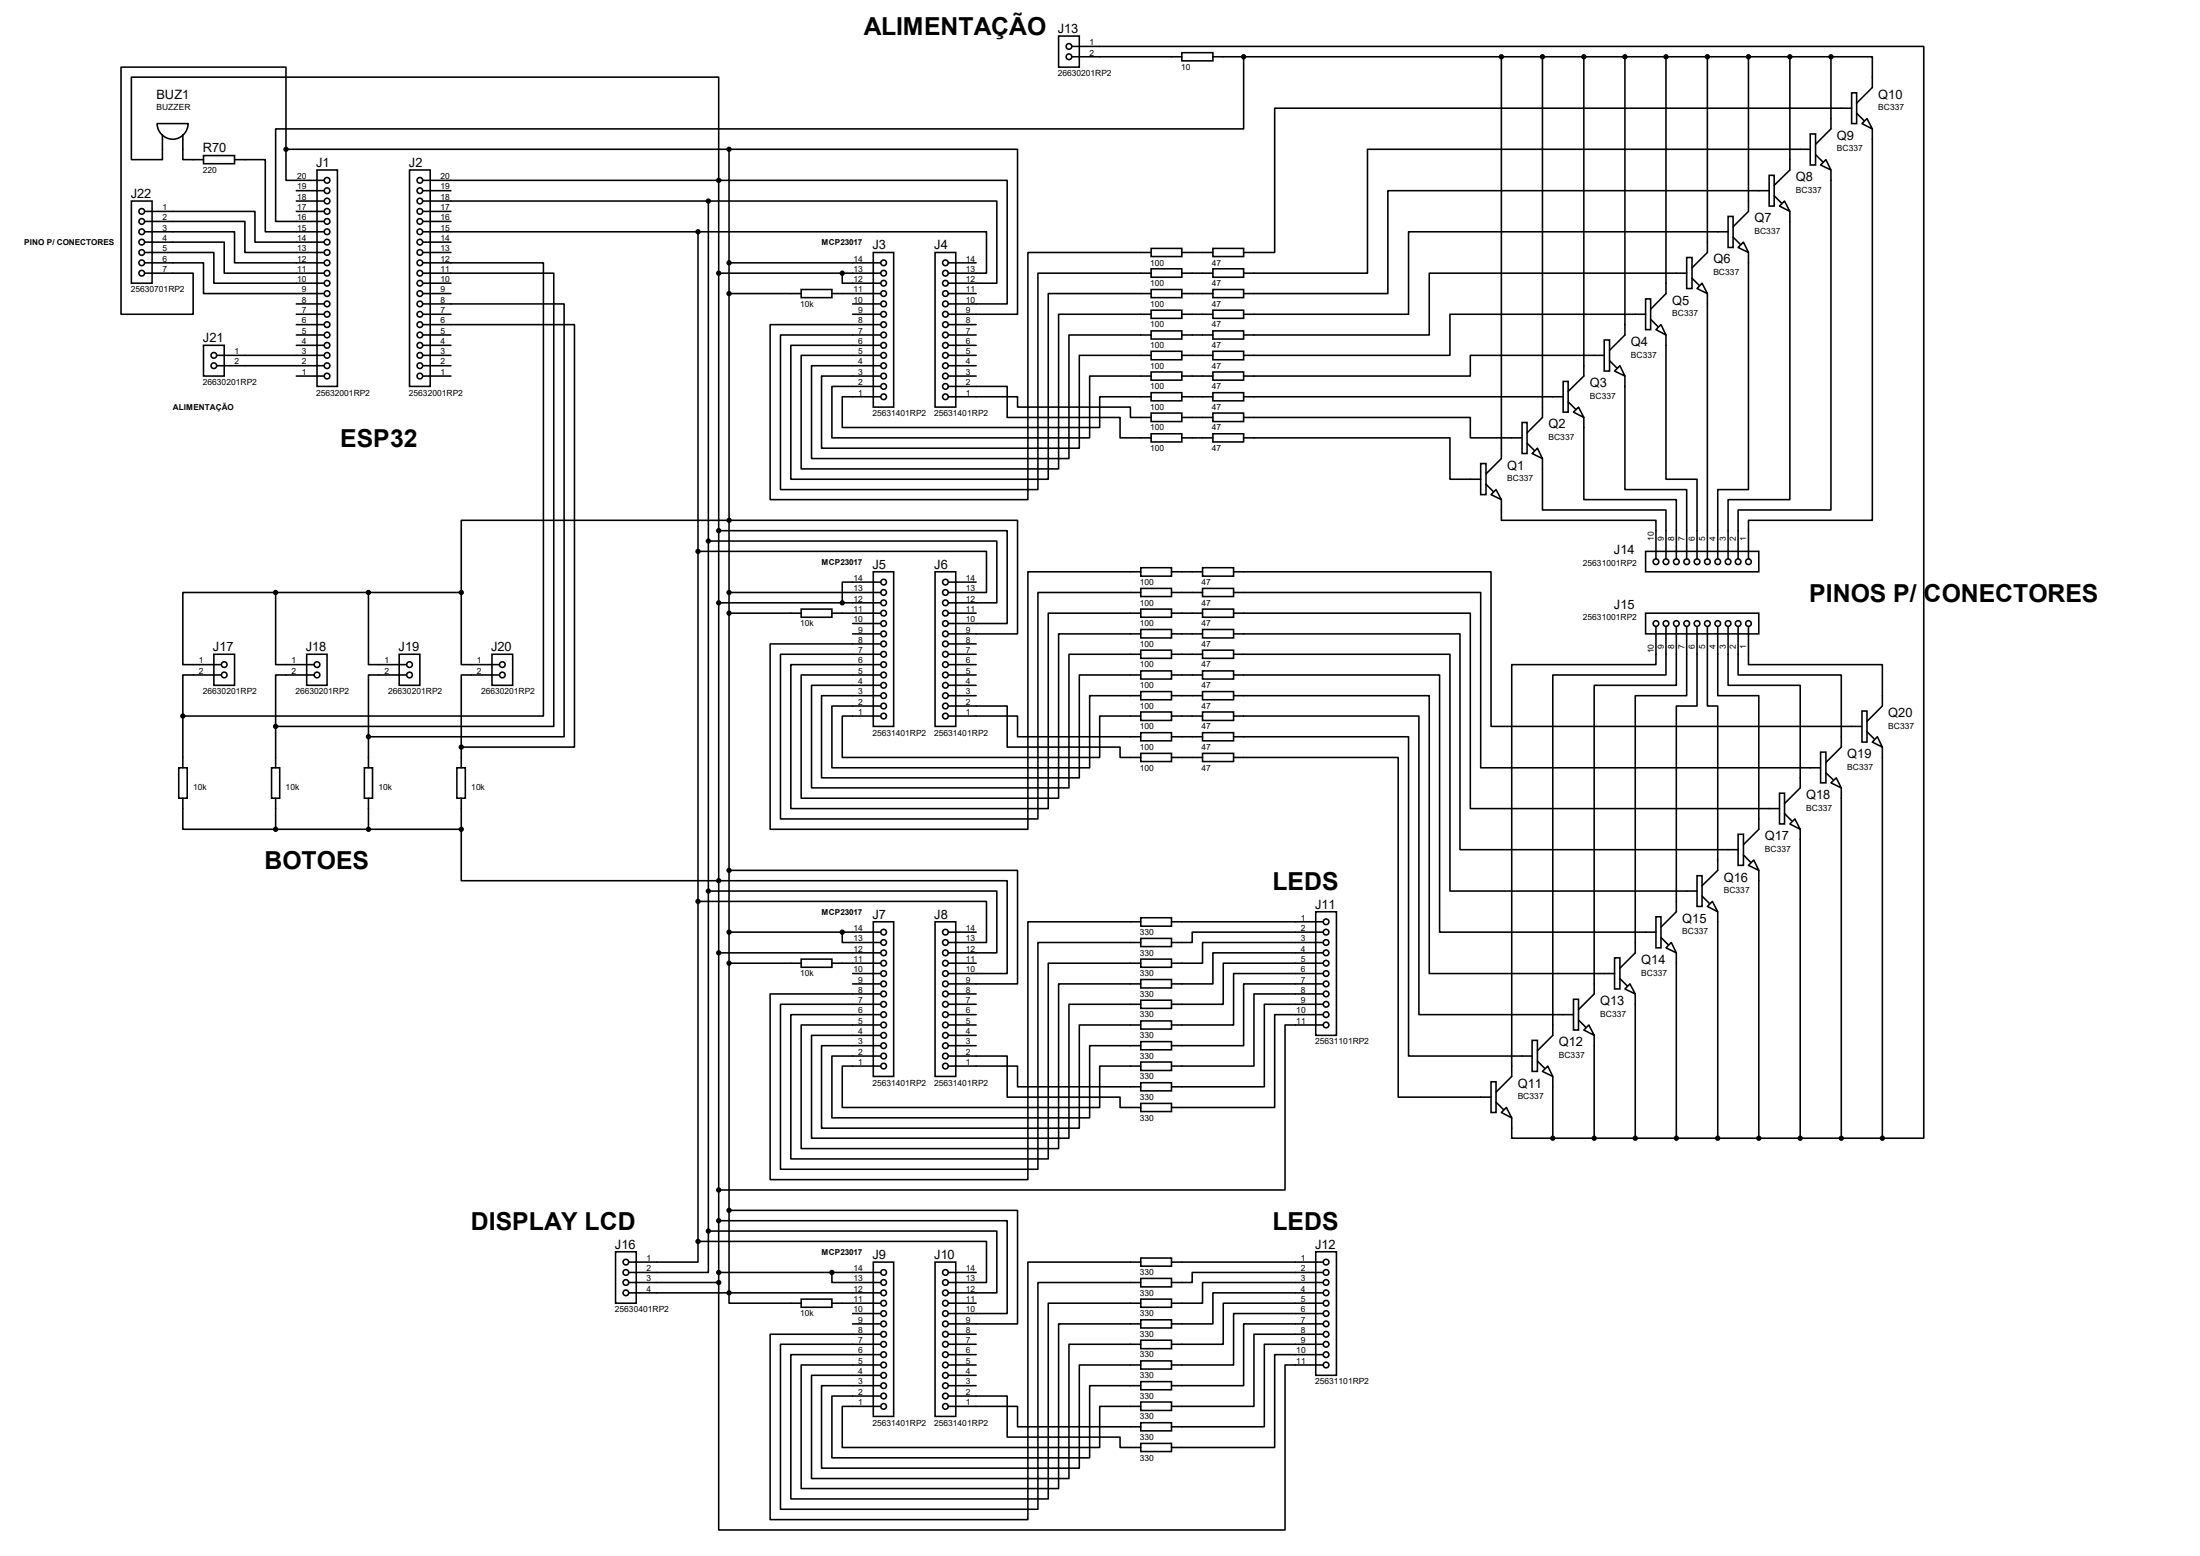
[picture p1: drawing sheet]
<svg xmlns="http://www.w3.org/2000/svg" width="297mm" height="210mm" viewBox="0 0 297 210" stroke-linecap="round" stroke-linejoin="round" font-family="sans-serif">
<g fill="none" stroke="#000" stroke-width=".21">
<path d="M21.2 16.7h4.2a2.1 2.1 0 0 1-2.1 2.1 2.1 2.1 0 0 1-2.1-2.1zM21.9 18.2v3.3h-4.2v-11.1h79.3v13.9M24.7 18.2v3.3h2.8M142.9 4.9h2.8v4.2h-2.8zM144.7 6.3h115v147.3h-5.6M144.7 7.7h14.9M159.6 7.1h4.1v1.1h-4.1zM163.7 7.7h83.5M167.9 7.7v9.7h-130.7v12.5h6.6M202.7 7.7v54.2l-2.1 2.1M208.2 7.7v48.6l-2 2.1M213.8 7.7v43.1l-2.1 2"/>
<path d="M219.4 7.7v37.5l-2.1 2.1M224.9 7.7v31.9l-2.1 2.1M230.5 7.7v26.4l-2.1 2.1M236.1 7.7v20.8l-2.1 2.1M241.6 7.7v15.2l-2.1 2.1M244.4 18.1h.7v4.2h-.7zM247.2 7.7h5.6v4.1l-2.1 2.1M247.2 7.7v9.7l-2.1 2.1M250 12.5h.7v4.2h-.7zM250 14.6h-77.9v19.5h-4.2M250.7 15.3l.9 1M252.1 16l.7 1.4-1.4-.7z"/>
<path d="M252.8 17.4v52.8h-16.7v5.2M17.7 27.1h2.8v11.1h-2.8zM19.6 28.5h14.8v4.2h9.4M19.6 29.9h13.5v4.2h10.7M19.6 31.3h12.1v4.2h12.1M19.6 32.7h10.7v4.2h13.5M19.6 34.1h9.3v4.1h14.9M19.6 35.5h7.9v4.1h16.3M27.5 21h4.2v1.1h-4.2zM31.7 21.5h4.1v9.8h8M38.6 20.2v4.1h5.2M38.6 20.2v-11.1h-22.3v33.3h9.8v-5.5h-6.5"/>
<path d="M38.6 20.2h59.8M40 27.1h3.8M40 25.7h3.8M40 28.5h3.8M42.8 22.9h2.8v29.3h-2.8zM55.3 22.9h2.8v29.3h-2.8zM57.1 35.5h16.3v61.1h-48.7M57.1 36.9h17.7v61.1h-37.6M57.1 34.1h3.8M57.1 39.6h3.8M57.1 31.3h37.1M57.1 27.1h38.5"/>
<path d="M57.1 24.3h39.9M57.1 25.7h3.8M57.1 38.2h3.8M57.1 32.7h3.8M57.1 29.9h3.8M57.1 28.5h3.8M94.2 31.3h39v5.6h-5.1M94.2 31.3v136.3M95.6 27.1h39v11.1h-6.5M95.6 27.1v139.1M97 24.3h39v16.7h-7.9M97 36.9h21.9"/>
<path d="M97 24.3v148.8M98.4 20.2v155.7h9.8M98.4 20.2h39v22.2h-9.3M98.4 39.6h9.8M98.4 35.5h20.5M108.2 39.1h4.1v1.1h-4.1zM112.3 39.6h6.6M113.7 36.9v1.3h5.2M117.9 34.1h2.7v20.8h-2.7zM126.2 34.1h2.8v20.8h-2.8zM128.1 39.6h3.7M128.1 35.5h3.7"/>
<path d="M155.4 33.5h4.2v1.1h-4.2zM155.4 36.3h4.2v1.1h-4.2zM155.4 39.1h4.2v1.1h-4.2zM155.4 39.6h-13.9v25.1h-34.7v-18.1h12.1M155.4 36.9h-15.3v29.2h-34.7v-20.9h13.5M155.4 34.1h-16.6v33.3h-34.8v-23.6h14.9M159.6 34.1h4.1M159.6 36.9h4.1M159.6 39.6h4.1M163.7 33.5h4.2v1.1h-4.2zM163.7 36.3h4.2v1.1h-4.2zM163.7 39.1h4.2v1.1h-4.2z"/>
<path d="M227.7 34.8h.7v4.1h-.7zM227.7 36.9h-34.7v8.3h-25.1M228.4 37.5l1 1M229.8 38.2l.7 1.4-1.4-.7zM230.5 39.6v35.8M233.3 29.2h.7v4.2h-.7zM233.3 31.3h-43.1v11.1h-22.3M234 32l.9 1M235.4 32.7l.7 1.4-1.4-.7zM236.1 34.1v32h-4.2v9.3M238.8 23.7h.7v4.1h-.7zM238.8 25.7h-51.4v13.9h-19.5"/>
<path d="M239.5 26.4l1 1M240.9 27.1l.7 1.4-1.4-.7zM241.6 28.5v38.9h-8.3v8M244.4 20.2h-59.8v16.7h-16.7M245.1 20.9l1 .9M246.5 21.5l.7 1.4-1.4-.6zM247.2 22.9v45.9h-12.5v6.6M27.5 46.6h2.8v4.2h-2.8zM29.3 48h14.5M29.3 49.4h14.5M40 42.4h3.8M40 45.2h3.8"/>
<path d="M40 50.8h3.8M40 46.6h3.8M40 43.8h3.8M40 41h3.8M57.1 41h19.1v58.4h-26.5M57.1 43.8h20.5v57h-15.3M57.1 42.4h3.8M57.1 45.2h3.8M57.1 48h3.8M57.1 50.8h3.8M57.1 49.4h3.8M57.1 46.6h3.8"/>
<path d="M115.1 42.4h3.8M115.1 41h3.8M118.9 53.6h-5.2v4.1h34.8v-4.1h6.9M128.1 53.6h9.3v1.3h15.2v1.4h2.8M128.1 52.2h7.9v4.1h15.2v2.8h4.2M128.1 45.2h3.7M128.1 48h3.7M128.1 50.8h3.7M128.1 49.4h3.7M128.1 46.6h3.7M128.1 43.8h3.7M155.4 41.9h4.2v1.1h-4.2z"/>
<path d="M155.4 44.7h4.2v1.1h-4.2zM155.4 47.4h4.2v1.2h-4.2zM155.4 50.2h4.2v1.1h-4.2zM155.4 53h4.2v1.1h-4.2zM155.4 55.8h4.2v1.1h-4.2zM155.4 58.5h4.2v1.1h-4.2zM155.4 50.8h-8.3v8.3h-34.8v-6.9h6.6M155.4 48h-9.7v12.5h-34.8v-9.7h8M155.4 45.2h-11.1v16.7h-34.7v-12.5h9.3M155.4 42.4h-12.5v20.9h-34.7v-15.3h10.7M159.6 42.4h4.1M159.6 45.2h4.1"/>
<path d="M159.6 48h4.1M159.6 50.8h4.1M159.6 53.6h4.1M159.6 59.1h4.1M159.6 56.3h4.1M163.7 41.9h4.2v1.1h-4.2zM163.7 44.7h4.2v1.1h-4.2zM163.7 47.4h4.2v1.2h-4.2zM163.7 50.2h4.2v1.1h-4.2zM163.7 53h4.2v1.1h-4.2zM163.7 58.5h4.2v1.1h-4.2zM163.7 55.8h4.2v1.1h-4.2z"/>
<path d="M167.9 59.1h27.8v5.6h4.2M167.9 56.3h30.6v2.8h7M167.9 53.6h43.1M205.5 57h.7v4.2h-.7zM206.2 59.8l.9 1M211 51.5h.7v4.1h-.7zM211.7 54.2l1 1M213.1 54.9l.7 1.4-1.4-.7zM213.8 56.3v11.1h12.5v8M216.6 45.9h.7v4.2h-.7zM216.6 48h-18.1v2.8h-30.6M217.3 48.7l1 1"/>
<path d="M218.7 49.4l.7 1.4-1.4-.7zM219.4 50.8v15.3h8.3v9.3M222.2 40.3h.6v4.2h-.6zM222.2 42.4h-26.5v5.6h-27.8M222.8 43.1l1 1M223.6 44.5l.6-.7 .7 1.4zM224.9 45.2v19.5h4.2v10.7M37.2 80h-12.5v9.7h5.1M37.2 80v9.7h5.2M37.2 80h25.1M49.7 80v9.7h5.2M62.3 80v-9.8h75.1v15.4h-9.3"/>
<path d="M62.3 80v9.7h5.1M94.2 74.4h39v5.6h-5.1M95.6 73h39v8.4h-6.5M97 71.6h39v12.6h-7.9M98.4 80h20.5M117.9 77.2h2.7v20.8h-2.7zM118.9 78.6h-5.2v2.8M126.2 77.2h2.8v20.8h-2.8zM128.1 78.6h3.7M154 76.6h4.2v1.2h-4.2zM154 79.4h4.2v1.1h-4.2zM154 80h-13.9v30.5h-34.7v-22.2h13.5"/>
<path d="M154 77.2h-15.2v34.7h-34.8v-25h14.9M158.2 77.2h4.1M158.2 80h4.1M162.3 76.6h4.2v1.2h-4.2zM162.3 79.4h4.2v1.1h-4.2zM166.5 77.2h34.8v20.8h50.1M166.5 80h33.4v23.6h45.9M199.9 62.6h.7v4.2h-.7zM200.6 65.4l1 .9M202 66.1l.7 1.3-1.4-.6zM202.7 67.4v2.8h20.9v5.2M207.6 60.5l.6 1.4-1.4-.7z"/>
<path d="M208.2 61.9v6.9h16.7v6.6M222.2 74.4h15.2v2.8h-15.2zM24.7 96.6v7M28.9 88.3h2.8v4.2h-2.8zM29.8 91.1h-5.1v5.5M37.2 98v5.6M41.4 88.3h2.8v4.2h-2.8zM42.4 91.1h-5.2v6.9M49.7 99.4v4.2M53.9 88.3h2.8v4.2h-2.8zM54.9 91.1h-5.2v8.3M66.4 88.3h2.8v4.2h-2.8z"/>
<path d="M67.4 91.1h-5.1v9.7M97 81.4h21.9M98.4 82.8h9.8M108.2 82.2h4.1v1.1h-4.1zM112.3 82.8h6.6M115.1 85.6h3.8M115.1 84.2h3.8M118.9 96.6h-5.2v5.6h34.8v-5.6h5.5M128.1 96.6h9.3v2.8h16.6M128.1 95.3h7.9v5.5h15.2v1.4h2.8M128.1 82.8h3.7M128.1 88.3h3.7"/>
<path d="M128.1 91.1h3.7M128.1 93.9h3.7M128.1 92.5h3.7M128.1 89.7h3.7M128.1 86.9h3.7M154 82.2h4.2v1.1h-4.2zM154 85h4.2v1.1h-4.2zM154 87.8h4.2v1.1h-4.2zM154 90.6h4.2v1.1h-4.2zM154 93.3h4.2v1.1h-4.2zM154 96.1h4.2v1.1h-4.2zM154 98.9h4.2v1.1h-4.2z"/>
<path d="M154 93.9h-6.9v9.7h-34.8v-8.3h6.6M154 91.1h-8.3v13.9h-34.8v-11.1h8M154 88.3h-9.7v18h-34.7v-13.8h9.3M154 85.6h-11.1v22.1h-34.7v-16.6h10.7M154 82.8h-12.5v26.3h-34.7v-19.4h12.1M158.2 82.8h4.1M158.2 85.6h4.1M158.2 88.3h4.1M158.2 91.1h4.1M158.2 93.9h4.1M158.2 96.6h4.1M158.2 99.4h4.1"/>
<path d="M162.3 82.2h4.2v1.1h-4.2zM162.3 85h4.2v1.1h-4.2zM162.3 87.8h4.2v1.1h-4.2zM162.3 90.6h4.2v1.1h-4.2zM162.3 93.3h4.2v1.1h-4.2zM162.3 96.1h4.2v1.1h-4.2zM162.3 98.9h4.2v1.1h-4.2zM166.5 82.8h32v26.3h41.7M166.5 85.6h30.6v29.1h37.6M166.5 88.3h29.2v32h33.4M166.5 91.1h27.9v34.7h29.2M166.5 93.9h26.5v37.5h25"/>
<path d="M166.5 96.6h25.1v40.3h20.8M166.5 99.4h23.7v43.1h16.6M222.2 82.8h15.2v2.8h-15.2zM223.6 84.6v5.1h-19.5v55.6l-2.1 2.1M224.9 84.6v6.5h-15.3v48.6l-2 2.1M226.3 84.6v7.9h-11.1v41.7l-2.1 2.1M227.7 84.6v9.3h-6.9v34.7l-2.1 2.1M229.1 84.6v10.7h-2.8v27.8l-2.1 2M230.5 84.6v10.7h1.4v22.2l-2.1 2M231.9 84.6v9.3h5.5v18l-2 2.1M233.3 84.6v7.9h9.7v13.8l-2.1 2.2M234.7 84.6v6.5h13.9v9.7l-2.1 2.1"/>
<path d="M236.1 84.6v5.1h18v5.6l-2 2.1M251.4 96h.7v4.2h-.7zM252.1 98.8l.9 .9M253.4 99.4l.7 1.4-1.3-.6zM24.1 103.6h1.2v4.1h-1.2zM24.7 107.7v4.2h12.5M36.7 103.6h1.1v4.1h-1.1zM37.2 111.9h25.1M37.2 107.7v4.2M49.2 103.6h1.1v4.1h-1.1zM49.7 107.7v4.2M61.7 103.6h1.1v4.1h-1.1z"/>
<path d="M62.3 111.9v7h73.7v12.5h-7.9M62.3 100.8v2.8M62.3 107.7v4.2M98.4 117.5h39v15.3h-9.3M154 101.7h4.2v1.1h-4.2zM158.2 102.2h4.1M162.3 101.7h4.2v1.1h-4.2zM166.5 102.2h22.3v45.9h12.5M229.1 118.2h.7v4.1h-.7zM234.7 112.6h.7v4.2h-.7zM235.4 115.4l.9 1M236.1 116.8l.7-.7 .6 1.4z"/>
<path d="M237.4 117.5v36.1M240.2 107.1h.7v4.1h-.7zM240.9 109.8l1 1M241.6 111.2l.7-.7 .7 1.4zM243 111.9v41.7M245.8 101.5h.7v4.2h-.7zM246.5 104.3l1 .9M247.2 105.7l.7-.7 .7 1.3zM248.6 106.3v47.3M254.1 100.8v52.8M94.2 121.7h39v5.5h-5.1M95.6 120.3h39v8.3h-6.5"/>
<path d="M97 128.6h21.9M98.4 125.8h20.5M98.4 130h9.8M108.2 129.5h4.1v1.1h-4.1zM112.3 130h6.6M113.7 125.8v1.4h5.2M115.1 131.4h3.8M115.1 132.8h3.8M117.9 124.4h2.7v20.9h-2.7zM126.2 124.4h2.8v20.9h-2.8zM128.1 125.8h3.7M128.1 130h3.7"/>
<path d="M128.1 136.9h3.7M128.1 135.6h3.7M128.1 138.3h3.7M128.1 139.7h3.7M128.1 134.2h3.7M154 123.9h4.2v1.1h-4.2zM154 126.7h4.2v1.1h-4.2zM154 129.5h4.2v1.1h-4.2zM154 132.2h4.2v1.1h-4.2zM154 135h4.2v1.1h-4.2zM154 137.8h4.2v1.1h-4.2zM154 138.3h-8.3v14h-34.8v-11.2h8"/>
<path d="M154 135.6h-9.7v18h-34.7v-13.9h9.3M154 132.8h-11.1v22.2h-34.7v-16.7h10.7M154 130h-12.5v26.4h-34.7v-19.5h12.1M154 127.2h-13.9v30.6h-34.7v-22.2h13.5M154 124.4h-15.2v34.8h-34.8v-25h14.9M158.2 124.4h20.4M177.6 123.1h2.8v16.6h-2.8zM178.6 125.8h-17.6v1.4h-2.8M178.6 127.2h-16.3v2.8h-4.1M178.6 128.6h-14.9v4.2h-5.5M178.6 130h-13.5v5.6h-6.9M178.6 131.4h-12.1v6.9h-8.3"/>
<path d="M178.6 132.8h-10.7v8.3h-9.7M178.6 134.2h-9.3v9.7h-11.1M178.6 135.6h-7.9v11.1h-12.5M178.6 136.9h-6.5v12.6h-13.9M178.6 138.3h-5.1v22.3h-76.5M212.4 134.9h.7v4.1h-.7zM213.1 137.7l1 .9M213.8 139l.7-.7 .7 1.4zM215.2 139.7v13.9M218 129.3h.7v4.2h-.7zM218.7 132.1l1 1M219.4 133.5l.6-.7 .8 1.4z"/>
<path d="M220.8 134.2v19.4M223.6 123.7h.6v4.2h-.6zM224.2 126.5l1 1M225.6 127.2l.7 1.4-1.4-.7zM226.3 128.6v25M229.8 120.9l1 1M230.5 122.3l.7-.6 .7 1.4zM231.9 123.1v30.5M118.9 143.9h-5.2v5.6h34.8v-5.6h5.5M128.1 143.9h9.3v2.8h16.6M128.1 142.5h7.9v5.6h15.2v1.4h2.8M128.1 141.1h3.7"/>
<path d="M154 140.6h4.2v1.1h-4.2zM154 143.3h4.2v1.2h-4.2zM154 146.1h4.2v1.1h-4.2zM154 148.9h4.2v1.1h-4.2zM154 141.1h-6.9v9.8h-34.8v-8.4h6.6M201.3 146h.7v4.2h-.7zM202 148.8l.9 .9M202.7 150.2l.7-.7 .7 1.4zM204.1 150.9v2.7h5.5M206.8 140.4h.8v4.2h-.8zM207.6 143.2l.9 1M208.2 144.6l.8-.7 .6 1.4z"/>
<path d="M209.6 145.3v8.3M209.6 153.6h44.5M83.1 169h2.8v6.9h-2.8zM84.9 174.5h34M84.9 173.1h12.1M94.2 167.6v2.7h-9.3M94.2 167.6h39v5.5h-5.1M95.6 166.2v5.5h-10.7M95.6 166.2h39v8.3h-6.5M97 173.1v33.4h76.5v-22.3h5.1M97 164.8h39v12.5h-7.9M97 171.7h21.9"/>
<path d="M98.4 163.4h39v15.3h-9.3M108.2 175.3h4.1v1.1h-4.1zM112.3 171.7v1.4h6.6M112.3 175.9h6.6M115.1 178.7h3.8M115.1 177.3h3.8M117.9 170.3h2.7v20.9h-2.7zM126.2 170.3h2.8v20.9h-2.8zM128.1 171.7h3.7M128.1 175.9h3.7M154 169.8h4.2v1.1h-4.2zM154 172.6h4.2v1.1h-4.2z"/>
<path d="M154 175.3h4.2v1.1h-4.2zM154 178.1h4.2v1.1h-4.2zM154 178.7h-11.1v22.2h-34.7v-16.7h10.7M154 175.9h-12.5v26.4h-34.7v-19.5h12.1M154 173.1h-13.9v30.6h-34.7v-22.3h13.5M154 170.3h-15.2v34.8h-34.8v-25h14.9M158.2 170.3h20.4M177.6 169h2.8v16.6h-2.8zM178.6 171.7h-17.6v1.4h-2.8M178.6 173.1h-16.3v2.8h-4.1M178.6 174.5h-14.9v4.2h-5.5M178.6 175.9h-13.5v5.5h-6.9"/>
<path d="M178.6 177.3h-12.1v6.9h-8.3M178.6 178.7h-10.7v8.3h-9.7M118.9 189.8h-5.2v5.6h34.8v-5.6h5.5M128.1 189.8h9.3v2.8h16.6M128.1 188.4h7.9v5.6h15.2v1.4h2.8M128.1 181.4h3.7M128.1 184.2h3.7M128.1 187h3.7M128.1 185.6h3.7M128.1 182.8h3.7M128.1 180.1h3.7M154 180.9h4.2v1.1h-4.2z"/>
<path d="M154 183.7h4.2v1.1h-4.2zM154 186.5h4.2v1.1h-4.2zM154 189.2h4.2v1.2h-4.2zM154 192h4.2v1.1h-4.2zM154 194.8h4.2v1.1h-4.2zM154 187h-6.9v9.8h-34.8v-8.4h6.6M154 184.2h-8.3v14h-34.8v-11.2h8M154 181.4h-9.7v18.2h-34.7v-14h9.3M178.6 180.1h-9.3v9.7h-11.1M178.6 181.4h-7.9v11.2h-12.5M178.6 182.8h-6.5v12.6h-13.9"/>
<circle cx="144.3" cy="6.3" r=".38"/>
<circle cx="144.3" cy="7.7" r=".38"/>
<circle cx="19.1" cy="32.7" r=".38"/>
<circle cx="19.1" cy="36.9" r=".38"/>
<circle cx="19.1" cy="28.5" r=".38"/>
<circle cx="19.1" cy="31.3" r=".38"/>
<circle cx="19.1" cy="29.9" r=".38"/>
<circle cx="19.1" cy="34.1" r=".38"/>
<circle cx="19.1" cy="35.5" r=".38"/>
<circle cx="44.2" cy="38.2" r=".38"/>
<circle cx="44.2" cy="28.5" r=".38"/>
<circle cx="44.2" cy="24.3" r=".38"/>
<circle cx="44.2" cy="39.6" r=".38"/>
<circle cx="44.2" cy="36.9" r=".38"/>
<circle cx="44.2" cy="35.5" r=".38"/>
<circle cx="44.2" cy="29.9" r=".38"/>
<circle cx="44.2" cy="27.1" r=".38"/>
<circle cx="44.2" cy="32.7" r=".38"/>
<circle cx="44.2" cy="31.3" r=".38"/>
<circle cx="44.2" cy="25.7" r=".38"/>
<circle cx="44.2" cy="34.1" r=".38"/>
<circle cx="56.7" cy="39.6" r=".38"/>
<circle cx="56.7" cy="38.2" r=".38"/>
<circle cx="56.7" cy="27.1" r=".38"/>
<circle cx="56.7" cy="32.7" r=".38"/>
<circle cx="56.7" cy="35.5" r=".38"/>
<circle cx="56.7" cy="34.1" r=".38"/>
<circle cx="56.7" cy="28.5" r=".38"/>
<circle cx="56.7" cy="29.9" r=".38"/>
<circle cx="56.7" cy="25.7" r=".38"/>
<circle cx="56.7" cy="31.3" r=".38"/>
<circle cx="56.7" cy="24.3" r=".38"/>
<circle cx="56.7" cy="36.9" r=".38"/>
<circle cx="119.3" cy="36.9" r=".38"/>
<circle cx="119.3" cy="35.5" r=".38"/>
<circle cx="119.3" cy="39.6" r=".38"/>
<circle cx="119.3" cy="38.2" r=".38"/>
<circle cx="127.6" cy="39.6" r=".38"/>
<circle cx="127.6" cy="38.2" r=".38"/>
<circle cx="127.6" cy="36.9" r=".38"/>
<circle cx="127.6" cy="35.5" r=".38"/>
<circle cx="28.9" cy="48" r=".38"/>
<circle cx="28.9" cy="49.4" r=".38"/>
<circle cx="44.2" cy="49.4" r=".38"/>
<circle cx="44.2" cy="43.8" r=".38"/>
<circle cx="44.2" cy="42.4" r=".38"/>
<circle cx="44.2" cy="41" r=".38"/>
<circle cx="44.2" cy="50.8" r=".38"/>
<circle cx="44.2" cy="48" r=".38"/>
<circle cx="44.2" cy="45.2" r=".38"/>
<circle cx="44.2" cy="46.6" r=".38"/>
<circle cx="56.7" cy="49.4" r=".38"/>
<circle cx="56.7" cy="42.4" r=".38"/>
<circle cx="56.7" cy="50.8" r=".38"/>
<circle cx="56.7" cy="43.8" r=".38"/>
<circle cx="56.7" cy="41" r=".38"/>
<circle cx="56.7" cy="48" r=".38"/>
<circle cx="56.7" cy="45.2" r=".38"/>
<circle cx="56.7" cy="46.6" r=".38"/>
<circle cx="119.3" cy="50.8" r=".38"/>
<circle cx="119.3" cy="43.8" r=".38"/>
<circle cx="119.3" cy="53.6" r=".38"/>
<circle cx="119.3" cy="52.2" r=".38"/>
<circle cx="119.3" cy="49.4" r=".38"/>
<circle cx="119.3" cy="41" r=".38"/>
<circle cx="119.3" cy="45.2" r=".38"/>
<circle cx="119.3" cy="48" r=".38"/>
<circle cx="119.3" cy="46.6" r=".38"/>
<circle cx="119.3" cy="42.4" r=".38"/>
<circle cx="127.6" cy="49.4" r=".38"/>
<circle cx="127.6" cy="45.2" r=".38"/>
<circle cx="127.6" cy="43.8" r=".38"/>
<circle cx="127.6" cy="42.4" r=".38"/>
<circle cx="127.6" cy="53.6" r=".38"/>
<circle cx="127.6" cy="50.8" r=".38"/>
<circle cx="127.6" cy="46.6" r=".38"/>
<circle cx="127.6" cy="41" r=".38"/>
<circle cx="127.6" cy="52.2" r=".38"/>
<circle cx="127.6" cy="48" r=".38"/>
<circle cx="119.3" cy="80" r=".38"/>
<circle cx="119.3" cy="78.6" r=".38"/>
<circle cx="127.6" cy="80" r=".38"/>
<circle cx="127.6" cy="78.6" r=".38"/>
<circle cx="223.6" cy="75.8" r=".38"/>
<circle cx="224.9" cy="75.8" r=".38"/>
<circle cx="226.3" cy="75.8" r=".38"/>
<circle cx="227.7" cy="75.8" r=".38"/>
<circle cx="229.1" cy="75.8" r=".38"/>
<circle cx="230.5" cy="75.8" r=".38"/>
<circle cx="231.9" cy="75.8" r=".38"/>
<circle cx="233.3" cy="75.8" r=".38"/>
<circle cx="234.7" cy="75.8" r=".38"/>
<circle cx="236.1" cy="75.8" r=".38"/>
<circle cx="30.3" cy="91.1" r=".38"/>
<circle cx="30.3" cy="89.7" r=".38"/>
<circle cx="42.8" cy="89.7" r=".38"/>
<circle cx="42.8" cy="91.1" r=".38"/>
<circle cx="55.3" cy="91.1" r=".38"/>
<circle cx="55.3" cy="89.7" r=".38"/>
<circle cx="67.8" cy="89.7" r=".38"/>
<circle cx="67.8" cy="91.1" r=".38"/>
<circle cx="119.3" cy="93.9" r=".38"/>
<circle cx="119.3" cy="96.6" r=".38"/>
<circle cx="119.3" cy="86.9" r=".38"/>
<circle cx="119.3" cy="92.5" r=".38"/>
<circle cx="119.3" cy="91.1" r=".38"/>
<circle cx="119.3" cy="88.3" r=".38"/>
<circle cx="119.3" cy="82.8" r=".38"/>
<circle cx="119.3" cy="95.3" r=".38"/>
<circle cx="119.3" cy="89.7" r=".38"/>
<circle cx="119.3" cy="85.6" r=".38"/>
<circle cx="119.3" cy="81.4" r=".38"/>
<circle cx="119.3" cy="84.2" r=".38"/>
<circle cx="127.6" cy="91.1" r=".38"/>
<circle cx="127.6" cy="93.9" r=".38"/>
<circle cx="127.6" cy="92.5" r=".38"/>
<circle cx="127.6" cy="81.4" r=".38"/>
<circle cx="127.6" cy="86.9" r=".38"/>
<circle cx="127.6" cy="82.8" r=".38"/>
<circle cx="127.6" cy="89.7" r=".38"/>
<circle cx="127.6" cy="96.6" r=".38"/>
<circle cx="127.6" cy="95.3" r=".38"/>
<circle cx="127.6" cy="85.6" r=".38"/>
<circle cx="127.6" cy="88.3" r=".38"/>
<circle cx="127.6" cy="84.2" r=".38"/>
<circle cx="223.6" cy="84.2" r=".38"/>
<circle cx="224.9" cy="84.2" r=".38"/>
<circle cx="226.3" cy="84.2" r=".38"/>
<circle cx="227.7" cy="84.2" r=".38"/>
<circle cx="229.1" cy="84.2" r=".38"/>
<circle cx="230.5" cy="84.2" r=".38"/>
<circle cx="231.9" cy="84.2" r=".38"/>
<circle cx="233.3" cy="84.2" r=".38"/>
<circle cx="234.7" cy="84.2" r=".38"/>
<circle cx="236.1" cy="84.2" r=".38"/>
<circle cx="119.3" cy="128.6" r=".38"/>
<circle cx="119.3" cy="125.8" r=".38"/>
<circle cx="119.3" cy="131.4" r=".38"/>
<circle cx="119.3" cy="132.8" r=".38"/>
<circle cx="119.3" cy="127.2" r=".38"/>
<circle cx="119.3" cy="135.6" r=".38"/>
<circle cx="119.3" cy="134.2" r=".38"/>
<circle cx="119.3" cy="139.7" r=".38"/>
<circle cx="119.3" cy="138.3" r=".38"/>
<circle cx="119.3" cy="130" r=".38"/>
<circle cx="119.3" cy="136.9" r=".38"/>
<circle cx="127.6" cy="128.6" r=".38"/>
<circle cx="127.6" cy="134.2" r=".38"/>
<circle cx="127.6" cy="125.8" r=".38"/>
<circle cx="127.6" cy="127.2" r=".38"/>
<circle cx="127.6" cy="139.7" r=".38"/>
<circle cx="127.6" cy="138.3" r=".38"/>
<circle cx="127.6" cy="135.6" r=".38"/>
<circle cx="127.6" cy="132.8" r=".38"/>
<circle cx="127.6" cy="130" r=".38"/>
<circle cx="127.6" cy="131.4" r=".38"/>
<circle cx="127.6" cy="136.9" r=".38"/>
<circle cx="179" cy="131.4" r=".38"/>
<circle cx="179" cy="125.8" r=".38"/>
<circle cx="179" cy="127.2" r=".38"/>
<circle cx="179" cy="130" r=".38"/>
<circle cx="179" cy="128.6" r=".38"/>
<circle cx="179" cy="136.9" r=".38"/>
<circle cx="179" cy="124.4" r=".38"/>
<circle cx="179" cy="132.8" r=".38"/>
<circle cx="179" cy="134.2" r=".38"/>
<circle cx="179" cy="138.3" r=".38"/>
<circle cx="179" cy="135.6" r=".38"/>
<circle cx="119.3" cy="142.5" r=".38"/>
<circle cx="119.3" cy="141.1" r=".38"/>
<circle cx="119.3" cy="143.9" r=".38"/>
<circle cx="127.6" cy="141.1" r=".38"/>
<circle cx="127.6" cy="142.5" r=".38"/>
<circle cx="127.6" cy="143.9" r=".38"/>
<circle cx="84.5" cy="173.1" r=".38"/>
<circle cx="84.5" cy="171.7" r=".38"/>
<circle cx="84.5" cy="174.5" r=".38"/>
<circle cx="84.5" cy="170.3" r=".38"/>
<circle cx="119.3" cy="174.5" r=".38"/>
<circle cx="119.3" cy="175.9" r=".38"/>
<circle cx="119.3" cy="171.7" r=".38"/>
<circle cx="119.3" cy="178.7" r=".38"/>
<circle cx="119.3" cy="173.1" r=".38"/>
<circle cx="119.3" cy="177.3" r=".38"/>
<circle cx="127.6" cy="175.9" r=".38"/>
<circle cx="127.6" cy="178.7" r=".38"/>
<circle cx="127.6" cy="174.5" r=".38"/>
<circle cx="127.6" cy="171.7" r=".38"/>
<circle cx="127.6" cy="177.3" r=".38"/>
<circle cx="127.6" cy="173.1" r=".38"/>
<circle cx="179" cy="178.7" r=".38"/>
<circle cx="179" cy="171.7" r=".38"/>
<circle cx="179" cy="174.5" r=".38"/>
<circle cx="179" cy="175.9" r=".38"/>
<circle cx="179" cy="173.1" r=".38"/>
<circle cx="179" cy="177.3" r=".38"/>
<circle cx="179" cy="170.3" r=".38"/>
<circle cx="119.3" cy="180.1" r=".38"/>
<circle cx="119.3" cy="185.6" r=".38"/>
<circle cx="119.3" cy="181.4" r=".38"/>
<circle cx="119.3" cy="189.8" r=".38"/>
<circle cx="119.3" cy="187" r=".38"/>
<circle cx="119.3" cy="184.2" r=".38"/>
<circle cx="119.3" cy="182.8" r=".38"/>
<circle cx="119.3" cy="188.4" r=".38"/>
<circle cx="127.6" cy="189.8" r=".38"/>
<circle cx="127.6" cy="185.6" r=".38"/>
<circle cx="127.6" cy="180.1" r=".38"/>
<circle cx="127.6" cy="182.8" r=".38"/>
<circle cx="127.6" cy="181.4" r=".38"/>
<circle cx="127.6" cy="188.4" r=".38"/>
<circle cx="127.6" cy="187" r=".38"/>
<circle cx="127.6" cy="184.2" r=".38"/>
<circle cx="179" cy="181.4" r=".38"/>
<circle cx="179" cy="182.8" r=".38"/>
<circle cx="179" cy="180.1" r=".38"/>
<circle cx="179" cy="184.2" r=".38"/>
</g>
<g fill="#000" stroke="#000" stroke-width=".21">
<circle cx="167.9" cy="7.7" r=".25"/>
<circle cx="202.7" cy="7.7" r=".25"/>
<circle cx="208.2" cy="7.7" r=".25"/>
<circle cx="213.8" cy="7.7" r=".25"/>
<circle cx="219.4" cy="7.7" r=".25"/>
<circle cx="224.9" cy="7.7" r=".25"/>
<circle cx="230.5" cy="7.7" r=".25"/>
<circle cx="236.1" cy="7.7" r=".25"/>
<circle cx="241.6" cy="7.7" r=".25"/>
<circle cx="247.2" cy="7.7" r=".25"/>
<circle cx="38.6" cy="20.2" r=".25"/>
<circle cx="94.2" cy="31.3" r=".25"/>
<circle cx="95.6" cy="27.1" r=".25"/>
<circle cx="97" cy="24.3" r=".25"/>
<circle cx="97" cy="36.9" r=".25"/>
<circle cx="98.4" cy="20.2" r=".25"/>
<circle cx="98.4" cy="39.6" r=".25"/>
<circle cx="98.4" cy="35.5" r=".25"/>
<circle cx="113.7" cy="36.9" r=".25"/>
<circle cx="37.2" cy="80" r=".25"/>
<circle cx="49.7" cy="80" r=".25"/>
<circle cx="62.3" cy="80" r=".25"/>
<circle cx="94.2" cy="74.4" r=".25"/>
<circle cx="95.6" cy="73" r=".25"/>
<circle cx="97" cy="71.6" r=".25"/>
<circle cx="98.4" cy="70.2" r=".25"/>
<circle cx="98.4" cy="80" r=".25"/>
<circle cx="24.7" cy="96.6" r=".25"/>
<circle cx="37.2" cy="98" r=".25"/>
<circle cx="49.7" cy="99.4" r=".25"/>
<circle cx="97" cy="81.4" r=".25"/>
<circle cx="98.4" cy="82.8" r=".25"/>
<circle cx="113.7" cy="81.4" r=".25"/>
<circle cx="37.2" cy="111.9" r=".25"/>
<circle cx="49.7" cy="111.9" r=".25"/>
<circle cx="62.3" cy="111.9" r=".25"/>
<circle cx="62.3" cy="100.8" r=".25"/>
<circle cx="97" cy="118.9" r=".25"/>
<circle cx="98.4" cy="117.5" r=".25"/>
<circle cx="94.2" cy="121.7" r=".25"/>
<circle cx="95.6" cy="120.3" r=".25"/>
<circle cx="97" cy="128.6" r=".25"/>
<circle cx="98.4" cy="125.8" r=".25"/>
<circle cx="98.4" cy="130" r=".25"/>
<circle cx="113.7" cy="125.8" r=".25"/>
<circle cx="209.6" cy="153.6" r=".25"/>
<circle cx="215.2" cy="153.6" r=".25"/>
<circle cx="220.8" cy="153.6" r=".25"/>
<circle cx="226.3" cy="153.6" r=".25"/>
<circle cx="231.9" cy="153.6" r=".25"/>
<circle cx="237.4" cy="153.6" r=".25"/>
<circle cx="243" cy="153.6" r=".25"/>
<circle cx="248.6" cy="153.6" r=".25"/>
<circle cx="254.1" cy="153.6" r=".25"/>
<circle cx="94.2" cy="167.6" r=".25"/>
<circle cx="95.6" cy="166.2" r=".25"/>
<circle cx="97" cy="171.7" r=".25"/>
<circle cx="97" cy="164.8" r=".25"/>
<circle cx="97" cy="173.1" r=".25"/>
<circle cx="97" cy="160.6" r=".25"/>
<circle cx="98.4" cy="163.4" r=".25"/>
<circle cx="98.4" cy="174.5" r=".25"/>
<circle cx="112.3" cy="171.7" r=".25"/>
</g>
<g font-size="3.3">
<text x="116.6" y="4.7">ALIMENTAÇÃO</text>
<text x="45.9" y="60.4">ESP32</text>
<text x="244.3" y="81.2">PINOS P/ CONECTORES</text>
<text x="35.7" y="117.3">BOTOES</text>
<text x="171.8" y="120.1">LEDS</text>
<text x="63.6" y="166">DISPLAY LCD</text>
<text x="171.8" y="166">LEDS</text>
</g>
<g font-size="1.7">
<text x="142.8" y="4.4">J13</text>
<text x="21.1" y="13.3">BUZ1</text>
<text x="253.6" y="13.3">Q10</text>
<text x="27.4" y="20.6">R70</text>
<text x="42.7" y="22.5">J1</text>
<text x="55.2" y="22.5">J2</text>
<text x="248" y="18.9">Q9</text>
<text x="17.7" y="26.7">J22</text>
<text x="242.4" y="24.4">Q8</text>
<text x="117.8" y="33.7">J3</text>
<text x="126.1" y="33.7">J4</text>
<text x="231.3" y="35.6">Q6</text>
<text x="236.9" y="30">Q7</text>
<text x="225.8" y="41.1">Q5</text>
<text x="27.4" y="46.2">J21</text>
<text x="220.2" y="46.7">Q4</text>
<text x="214.6" y="52.3">Q3</text>
<text x="209" y="57.8">Q2</text>
<text x="203.5" y="63.4">Q1</text>
<text x="117.8" y="76.8">J5</text>
<text x="126.1" y="76.8">J6</text>
<text x="217.9" y="74.7">J14</text>
<text x="217.9" y="82.2">J15</text>
<text x="28.7" y="87.9">J17</text>
<text x="41.3" y="87.9">J18</text>
<text x="53.8" y="87.9">J19</text>
<text x="66.3" y="87.9">J20</text>
<text x="254.9" y="96.8">Q20</text>
<text x="243.8" y="107.9">Q18</text>
<text x="249.4" y="102.3">Q19</text>
<text x="238.3" y="113.4">Q17</text>
<text x="232.7" y="119">Q16</text>
<text x="117.8" y="124">J7</text>
<text x="126.1" y="124">J8</text>
<text x="177.5" y="122.6">J11</text>
<text x="227.1" y="124.5">Q15</text>
<text x="221.6" y="130.1">Q14</text>
<text x="216" y="135.7">Q13</text>
<text x="210.4" y="141.2">Q12</text>
<text x="204.9" y="146.8">Q11</text>
<text x="83" y="168.5">J16</text>
<text x="117.8" y="169.9">J9</text>
<text x="126.1" y="169.9">J10</text>
<text x="177.5" y="168.5">J12</text>
</g>
<g font-size="1.1">
<text x="142.8" y="10.2">26630201RP2</text>
<text x="147.1" y="6.1">1</text>
<text x="147.1" y="7.5">2</text>
<text x="159.5" y="9.4">10</text>
<text x="21.1" y="14.9">BUZZER</text>
<text x="253.6" y="14.9">BC337</text>
<text x="27.4" y="23.3">220</text>
<text x="248" y="20.4">BC337</text>
<text x="21.9" y="28.4">1</text>
<text x="21.9" y="29.7">2</text>
<text x="40.1" y="29.7">16</text>
<text x="40.1" y="28.4">17</text>
<text x="40.1" y="27">18</text>
<text x="40.1" y="25.6">19</text>
<text x="40.1" y="24.2">20</text>
<text x="59.5" y="29.7">16</text>
<text x="59.5" y="28.4">17</text>
<text x="59.5" y="27">18</text>
<text x="59.5" y="25.6">19</text>
<text x="59.5" y="24.2">20</text>
<text x="242.4" y="26">BC337</text>
<text x="3.3" y="33.1">PINO P/ CONECTORES</text>
<text x="21.9" y="31.1">3</text>
<text x="21.9" y="32.5">4</text>
<text x="21.9" y="33.9">5</text>
<text x="21.9" y="35.3">6</text>
<text x="40.1" y="35.3">12</text>
<text x="40.1" y="33.9">13</text>
<text x="40.1" y="32.5">14</text>
<text x="40.1" y="31.1">15</text>
<text x="59.5" y="35.3">12</text>
<text x="59.5" y="33.9">13</text>
<text x="59.5" y="32.5">14</text>
<text x="59.5" y="31.1">15</text>
<text x="110.9" y="33.1">MCP23017</text>
<text x="115.2" y="35.3">14</text>
<text x="130.4" y="35.3">14</text>
<text x="155.3" y="35.9">100</text>
<text x="163.6" y="35.9">47</text>
<text x="236.9" y="31.6">BC337</text>
<text x="17.7" y="39.5">25630701RP2</text>
<text x="21.9" y="36.7">7</text>
<text x="40.1" y="38.1">10</text>
<text x="40.1" y="36.7">11</text>
<text x="40.8" y="40.9">8</text>
<text x="40.8" y="39.5">9</text>
<text x="59.5" y="40.9">8</text>
<text x="59.5" y="39.5">9</text>
<text x="59.5" y="38.1">10</text>
<text x="59.5" y="36.7">11</text>
<text x="108" y="41.4">10k</text>
<text x="115.2" y="40.9">10</text>
<text x="115.2" y="39.5">11</text>
<text x="115.2" y="38.1">12</text>
<text x="115.2" y="36.7">13</text>
<text x="130.4" y="40.9">10</text>
<text x="130.4" y="39.5">11</text>
<text x="130.4" y="38.1">12</text>
<text x="130.4" y="36.7">13</text>
<text x="155.3" y="38.6">100</text>
<text x="155.3" y="41.4">100</text>
<text x="163.6" y="38.6">47</text>
<text x="163.6" y="41.4">47</text>
<text x="231.3" y="37.2">BC337</text>
<text x="31.7" y="47.8">1</text>
<text x="40.8" y="47.8">3</text>
<text x="40.8" y="46.4">4</text>
<text x="40.8" y="45">5</text>
<text x="40.8" y="43.6">6</text>
<text x="40.8" y="42.2">7</text>
<text x="59.5" y="47.8">3</text>
<text x="59.5" y="46.4">4</text>
<text x="59.5" y="45">5</text>
<text x="59.5" y="43.6">6</text>
<text x="59.5" y="42.2">7</text>
<text x="115.9" y="47.8">5</text>
<text x="115.9" y="46.4">6</text>
<text x="115.9" y="45">7</text>
<text x="115.9" y="43.6">8</text>
<text x="115.9" y="42.2">9</text>
<text x="130.4" y="47.8">5</text>
<text x="130.4" y="46.4">6</text>
<text x="130.4" y="45">7</text>
<text x="130.4" y="43.6">8</text>
<text x="130.4" y="42.2">9</text>
<text x="155.3" y="44.2">100</text>
<text x="155.3" y="47">100</text>
<text x="163.6" y="44.2">47</text>
<text x="163.6" y="47">47</text>
<text x="225.8" y="42.7">BC337</text>
<text x="27.4" y="52">26630201RP2</text>
<text x="31.7" y="49.2">2</text>
<text x="40.8" y="50.6">1</text>
<text x="40.8" y="49.2">2</text>
<text x="42.7" y="53.4">25632001RP2</text>
<text x="55.2" y="53.4">25632001RP2</text>
<text x="59.5" y="50.6">1</text>
<text x="59.5" y="49.2">2</text>
<text x="115.9" y="53.4">1</text>
<text x="115.9" y="52">2</text>
<text x="115.9" y="50.6">3</text>
<text x="115.9" y="49.2">4</text>
<text x="130.4" y="53.4">1</text>
<text x="130.4" y="52">2</text>
<text x="130.4" y="50.6">3</text>
<text x="130.4" y="49.2">4</text>
<text x="155.3" y="49.7">100</text>
<text x="155.3" y="52.5">100</text>
<text x="163.6" y="49.7">47</text>
<text x="163.6" y="52.5">47</text>
<text x="214.6" y="53.8">BC337</text>
<text x="220.2" y="48.3">BC337</text>
<text x="23.3" y="55.3">ALIMENTAÇÃO</text>
<text x="117.8" y="56.1">25631401RP2</text>
<text x="126.1" y="56.1">25631401RP2</text>
<text x="155.3" y="55.3">100</text>
<text x="155.3" y="58.1">100</text>
<text x="163.6" y="55.3">47</text>
<text x="163.6" y="58.1">47</text>
<text x="209" y="59.4">BC337</text>
<text x="155.3" y="60.9">100</text>
<text x="163.6" y="60.9">47</text>
<text x="203.5" y="65">BC337</text>
<text x="110.9" y="76.2">MCP23017</text>
<text x="213.7" y="76.3">25631001RP2</text>
<text x="223.3" y="73" transform="rotate(-90 223.3 73)">10</text>
<text x="224.6" y="73" transform="rotate(-90 224.6 73)">9</text>
<text x="226" y="73" transform="rotate(-90 226 73)">8</text>
<text x="227.4" y="73" transform="rotate(-90 227.4 73)">7</text>
<text x="228.8" y="73" transform="rotate(-90 228.8 73)">6</text>
<text x="230.2" y="73" transform="rotate(-90 230.2 73)">5</text>
<text x="231.6" y="73" transform="rotate(-90 231.6 73)">4</text>
<text x="233" y="73" transform="rotate(-90 233 73)">3</text>
<text x="234.4" y="73" transform="rotate(-90 234.4 73)">2</text>
<text x="235.8" y="73" transform="rotate(-90 235.8 73)">1</text>
<text x="115.2" y="84">10</text>
<text x="115.2" y="82.6">11</text>
<text x="115.2" y="81.2">12</text>
<text x="115.2" y="79.8">13</text>
<text x="115.2" y="78.4">14</text>
<text x="130.4" y="84">10</text>
<text x="130.4" y="82.6">11</text>
<text x="130.4" y="81.2">12</text>
<text x="130.4" y="79.8">13</text>
<text x="130.4" y="78.4">14</text>
<text x="153.9" y="79">100</text>
<text x="153.9" y="81.7">100</text>
<text x="162.2" y="79">47</text>
<text x="162.2" y="81.7">47</text>
<text x="213.7" y="83.7">25631001RP2</text>
<text x="26.8" y="89.5">1</text>
<text x="39.4" y="89.5">1</text>
<text x="51.9" y="89.5">1</text>
<text x="64.4" y="89.5">1</text>
<text x="108" y="84.5">10k</text>
<text x="115.9" y="89.5">6</text>
<text x="115.9" y="88.1">7</text>
<text x="115.9" y="86.7">8</text>
<text x="115.9" y="85.4">9</text>
<text x="130.4" y="89.5">6</text>
<text x="130.4" y="88.1">7</text>
<text x="130.4" y="86.7">8</text>
<text x="130.4" y="85.4">9</text>
<text x="153.9" y="84.5">100</text>
<text x="153.9" y="87.3">100</text>
<text x="162.2" y="84.5">47</text>
<text x="162.2" y="87.3">47</text>
<text x="223.3" y="88.2" transform="rotate(-90 223.3 88.2)">10</text>
<text x="224.6" y="87.5" transform="rotate(-90 224.6 87.5)">9</text>
<text x="226" y="87.5" transform="rotate(-90 226 87.5)">8</text>
<text x="227.4" y="87.5" transform="rotate(-90 227.4 87.5)">7</text>
<text x="228.8" y="87.5" transform="rotate(-90 228.8 87.5)">6</text>
<text x="230.2" y="87.5" transform="rotate(-90 230.2 87.5)">5</text>
<text x="231.6" y="87.5" transform="rotate(-90 231.6 87.5)">4</text>
<text x="233" y="87.5" transform="rotate(-90 233 87.5)">3</text>
<text x="234.4" y="87.5" transform="rotate(-90 234.4 87.5)">2</text>
<text x="235.8" y="87.5" transform="rotate(-90 235.8 87.5)">1</text>
<text x="26.8" y="90.9">2</text>
<text x="27.4" y="93.7">26630201RP2</text>
<text x="39.4" y="90.9">2</text>
<text x="39.9" y="93.7">26630201RP2</text>
<text x="51.9" y="90.9">2</text>
<text x="52.4" y="93.7">26630201RP2</text>
<text x="64.4" y="90.9">2</text>
<text x="64.9" y="93.7">26630201RP2</text>
<text x="115.9" y="95.1">2</text>
<text x="115.9" y="93.7">3</text>
<text x="115.9" y="92.3">4</text>
<text x="115.9" y="90.9">5</text>
<text x="130.4" y="95.1">2</text>
<text x="130.4" y="93.7">3</text>
<text x="130.4" y="92.3">4</text>
<text x="130.4" y="90.9">5</text>
<text x="153.9" y="90.1">100</text>
<text x="153.9" y="92.9">100</text>
<text x="153.9" y="95.6">100</text>
<text x="162.2" y="90.1">47</text>
<text x="162.2" y="92.9">47</text>
<text x="162.2" y="95.6">47</text>
<text x="115.9" y="96.5">1</text>
<text x="117.8" y="99.3">25631401RP2</text>
<text x="126.1" y="99.3">25631401RP2</text>
<text x="130.4" y="96.5">1</text>
<text x="153.9" y="98.4">100</text>
<text x="153.9" y="101.2">100</text>
<text x="162.2" y="98.4">47</text>
<text x="162.2" y="101.2">47</text>
<text x="254.9" y="98.3">BC337</text>
<text x="26.1" y="106.6">10k</text>
<text x="38.6" y="106.6">10k</text>
<text x="51.1" y="106.6">10k</text>
<text x="63.6" y="106.6">10k</text>
<text x="153.9" y="104">100</text>
<text x="162.2" y="104">47</text>
<text x="249.4" y="103.9">BC337</text>
<text x="243.8" y="109.4">BC337</text>
<text x="238.3" y="115">BC337</text>
<text x="110.9" y="123.4">MCP23017</text>
<text x="115.2" y="125.6">14</text>
<text x="130.4" y="125.6">14</text>
<text x="175.6" y="124.2">1</text>
<text x="175.6" y="125.6">2</text>
<text x="232.7" y="120.6">BC337</text>
<text x="108" y="131.8">10k</text>
<text x="115.2" y="131.2">10</text>
<text x="115.2" y="129.8">11</text>
<text x="115.2" y="128.4">12</text>
<text x="115.2" y="127">13</text>
<text x="130.4" y="131.2">10</text>
<text x="130.4" y="129.8">11</text>
<text x="130.4" y="128.4">12</text>
<text x="130.4" y="127">13</text>
<text x="153.9" y="126.2">330</text>
<text x="153.9" y="129">330</text>
<text x="153.9" y="131.8">330</text>
<text x="175.6" y="127">3</text>
<text x="175.6" y="128.4">4</text>
<text x="175.6" y="129.8">5</text>
<text x="175.6" y="131.2">6</text>
<text x="221.6" y="131.7">BC337</text>
<text x="227.1" y="126.1">BC337</text>
<text x="115.9" y="136.8">6</text>
<text x="115.9" y="135.4">7</text>
<text x="115.9" y="134">8</text>
<text x="115.9" y="132.6">9</text>
<text x="130.4" y="136.8">6</text>
<text x="130.4" y="135.4">7</text>
<text x="130.4" y="134">8</text>
<text x="130.4" y="132.6">9</text>
<text x="153.9" y="134.5">330</text>
<text x="153.9" y="137.3">330</text>
<text x="175" y="136.8">10</text>
<text x="175.6" y="132.6">7</text>
<text x="175.6" y="134">8</text>
<text x="175.6" y="135.4">9</text>
<text x="216" y="137.2">BC337</text>
<text x="115.9" y="143.7">1</text>
<text x="115.9" y="142.4">2</text>
<text x="115.9" y="141">3</text>
<text x="115.9" y="139.6">4</text>
<text x="115.9" y="138.2">5</text>
<text x="130.4" y="143.7">1</text>
<text x="130.4" y="142.4">2</text>
<text x="130.4" y="141">3</text>
<text x="130.4" y="139.6">4</text>
<text x="130.4" y="138.2">5</text>
<text x="153.9" y="140.1">330</text>
<text x="153.9" y="142.9">330</text>
<text x="175" y="138.2">11</text>
<text x="177.5" y="140.9">25631101RP2</text>
<text x="210.4" y="142.8">BC337</text>
<text x="117.8" y="146.5">25631401RP2</text>
<text x="126.1" y="146.5">25631401RP2</text>
<text x="153.9" y="145.7">330</text>
<text x="153.9" y="148.5">330</text>
<text x="204.9" y="148.4">BC337</text>
<text x="153.9" y="151.3">330</text>
<text x="87.3" y="170.2">1</text>
<text x="87.3" y="171.6">2</text>
<text x="87.3" y="172.9">3</text>
<text x="110.9" y="169.3">MCP23017</text>
<text x="115.2" y="172.9">13</text>
<text x="115.2" y="171.6">14</text>
<text x="130.4" y="172.9">13</text>
<text x="130.4" y="171.6">14</text>
<text x="153.9" y="172.1">330</text>
<text x="175.6" y="170.2">1</text>
<text x="175.6" y="171.6">2</text>
<text x="175.6" y="172.9">3</text>
<text x="83" y="177.1">25630401RP2</text>
<text x="87.3" y="174.3">4</text>
<text x="108" y="177.7">10k</text>
<text x="115.2" y="177.1">10</text>
<text x="115.2" y="175.7">11</text>
<text x="115.2" y="174.3">12</text>
<text x="115.9" y="179.9">8</text>
<text x="115.9" y="178.5">9</text>
<text x="130.4" y="179.9">8</text>
<text x="130.4" y="178.5">9</text>
<text x="130.4" y="177.1">10</text>
<text x="130.4" y="175.7">11</text>
<text x="130.4" y="174.3">12</text>
<text x="153.9" y="174.9">330</text>
<text x="153.9" y="177.7">330</text>
<text x="175.6" y="174.3">4</text>
<text x="175.6" y="175.7">5</text>
<text x="175.6" y="177.1">6</text>
<text x="175.6" y="178.5">7</text>
<text x="175.6" y="179.9">8</text>
<text x="115.9" y="185.5">4</text>
<text x="115.9" y="184.1">5</text>
<text x="115.9" y="182.7">6</text>
<text x="115.9" y="181.3">7</text>
<text x="130.4" y="185.5">4</text>
<text x="130.4" y="184.1">5</text>
<text x="130.4" y="182.7">6</text>
<text x="130.4" y="181.3">7</text>
<text x="153.9" y="180.5">330</text>
<text x="153.9" y="183.2">330</text>
<text x="175" y="182.7">10</text>
<text x="175" y="184.1">11</text>
<text x="175.6" y="181.3">9</text>
<text x="115.9" y="189.7">1</text>
<text x="115.9" y="188.3">2</text>
<text x="115.9" y="186.9">3</text>
<text x="130.4" y="189.7">1</text>
<text x="130.4" y="188.3">2</text>
<text x="130.4" y="186.9">3</text>
<text x="153.9" y="186">330</text>
<text x="153.9" y="188.8">330</text>
<text x="153.9" y="191.6">330</text>
<text x="177.5" y="186.9">25631101RP2</text>
<text x="117.8" y="192.4">25631401RP2</text>
<text x="126.1" y="192.4">25631401RP2</text>
<text x="153.9" y="194.4">330</text>
<text x="153.9" y="197.1">330</text>
</g>
</svg>
